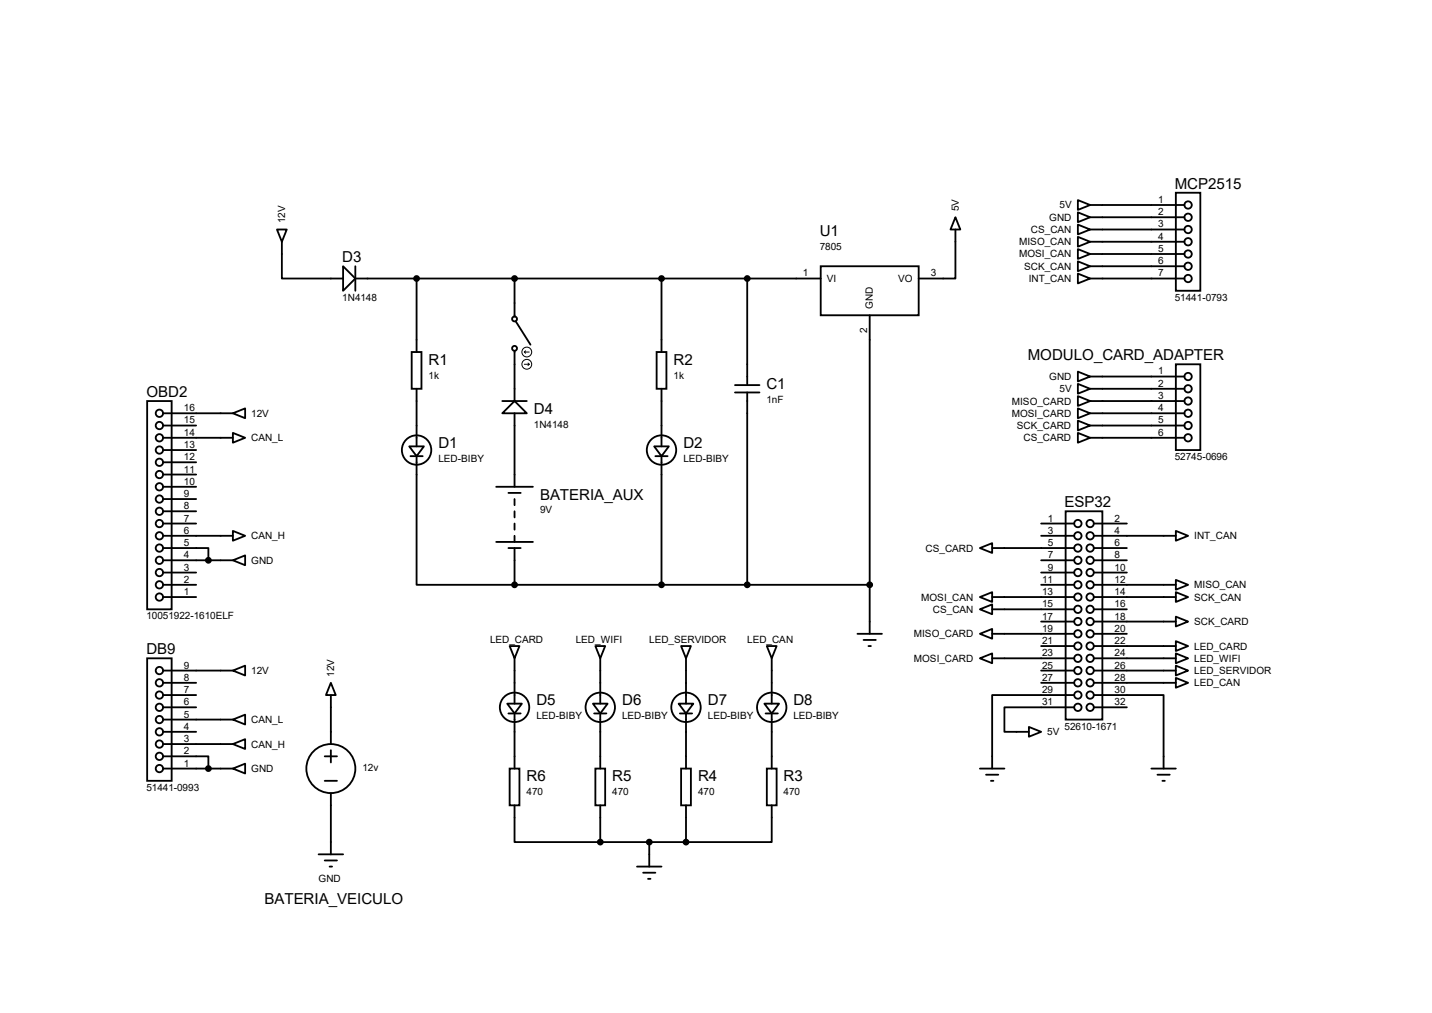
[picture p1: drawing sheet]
<svg xmlns="http://www.w3.org/2000/svg" width="297mm" height="210mm" viewBox="0 0 297 210" stroke-linecap="round" stroke-linejoin="round" font-family="sans-serif">
<g fill="none" stroke="#000" stroke-width=".38">
<path d="M243.9 40h5.1v20.3h-5.1zM57.4 47.6h2.1l-1 2.5zM58.5 50.1v7.6h12.7M71.2 55.2l2.5 2.5-2.5 2.6zM73.7 57.7h96.5M73.7 55.2v5.1M86.4 57.7v15.3M106.7 57.7v7.9M137.2 57.7v15.3M155 57.7v22.1M170.2 55.2h20.3v10.2h-20.3zM198.2 45l1 2.6h-2.1z"/>
<path d="M198.2 47.6v10.1h-7.7M223.6 41.5l2.5 1-2.5 1zM223.6 44l2.5 1-2.5 1.1zM223.6 46.6l2.5 1-2.5 1zM223.6 49.1l2.5 1-2.5 1zM223.6 51.6l2.5 1.1-2.5 1zM223.6 54.2l2.5 1-2.5 1zM223.6 56.7l2.5 1-2.5 1.1zM226.1 57.7h19.6M226.1 42.5h19.6M226.1 45h19.6M226.1 47.6h19.6"/>
<path d="M226.1 50.1h19.6M226.1 52.7h19.6M226.1 55.2h19.6M85.4 73h2v7.6h-2zM106.7 72.7v10.4M107 66.6l3 4.9M136.2 73h2v7.6h-2zM152.4 79.8h5.1M180.4 65.4v66M223.6 79.6l2.5 1-2.5 1zM223.6 77l2.5 1.1-2.5 1zM226.1 78.1h19.6"/>
<path d="M243.9 75.5h5.1v17.8h-5.1zM30.5 83.1h5.1v43.2h-5.1zM33.8 85.7h14.5M33.8 90.8h14.5M33.8 88.2h6.9M33.8 98.4h6.9M33.8 95.8h6.9M33.8 93.3h6.9M48.3 85.7l2.5-1v2zM48.3 89.7l2.5 1.1-2.5 1zM84.9 92.5h3l-1.5 2.1zM85.1 94.6h2.6"/>
<path d="M86.4 94.6v26.6h20.3M86.4 80.6v11.9M104.2 83.1h5.1M106.7 83.1l2.6 2.6h-5.1zM106.7 85.7v15.2M135.7 92.5h3l-1.5 2.1zM135.9 94.6h2.6M137.2 80.6v11.9M137.2 94.6v26.6M152.4 81.4h5.1M155 81.4v39.8M223.6 82.1l2.5 1-2.5 1.1z"/>
<path d="M223.6 84.7l2.5 1-2.5 1zM223.6 87.2l2.5 1-2.5 1zM223.6 89.7l2.5 1.1-2.5 1zM226.1 85.7h19.6M226.1 90.8h19.6M226.1 80.6h19.6M226.1 83.1h19.6M226.1 88.2h19.6M33.8 113.6h9.4v2.6M33.8 111.1h14.5M33.8 116.2h14.5M33.8 100.9h6.9"/>
<path d="M33.8 108.5h6.9M33.8 118.7h6.9M33.8 106h6.9M33.8 103.5h6.9M48.3 116.2l2.5-1.1v2.1zM48.3 110.1l2.5 1-2.5 1zM102.9 100.9h7.6M102.9 112.4h7.6M105.5 113.6h2.5M105.5 102.2h2.5M106.7 103.5v1.2M106.7 106v1.3"/>
<path d="M106.7 108.5v1.3M106.7 111.1v1.3M106.7 113.6v7.6M203.2 113.6l2.6-1v2zM205.8 113.6h17M215.9 111.1h6.9M215.9 116.2h6.9M215.9 108.5h6.9M215.9 118.7h6.9M221 106h7.6v43.2h-7.6zM226.9 111.1h17M226.9 116.2h6.8"/>
<path d="M226.9 113.6h6.8M226.9 108.5h6.8M226.9 118.7h6.8M243.9 110.1l2.5 1-2.5 1zM30.5 136.5h5.1v25.4h-5.1zM33.8 121.2h6.9M33.8 123.8h6.9M33.8 139h14.5M48.3 139l2.5-1v2zM105.7 133.9h2l-1 2.6zM106.7 136.5v9.4M106.7 121.2h73.7"/>
<path d="M123.5 133.9h2l-1 2.6zM124.5 136.5v9.4M141.3 133.9h2l-1 2.6zM142.3 136.5v9.4M159 133.9h2.1l-1 2.6zM160.1 136.5v9.4M177.8 131.4h5.1M179.1 132.7h2.6M180.1 133.9h.5M203.2 126.3l2.6-1v2zM203.2 123.8l2.6-1v2zM203.2 136.5l2.6-1v2z"/>
<path d="M203.2 131.4l2.6-1v2zM205.8 126.3h17M205.8 123.8h17M205.8 136.5h17M205.8 131.4h17M215.9 121.2h6.9M215.9 128.9h6.9M215.9 133.9h6.9M215.9 139h6.9M226.9 121.2h17M226.9 126.3h6.8M226.9 123.8h17"/>
<path d="M226.9 128.9h17M226.9 136.5h17M226.9 131.4h6.8M226.9 133.9h17M226.9 139h17M243.9 120.2l2.5 1-2.5 1.1zM243.9 122.8l2.5 1-2.5 1zM243.9 127.8l2.5 1.1-2.5 1zM243.9 132.9l2.5 1-2.5 1.1zM243.9 135.5l2.5 1-2.5 1zM243.9 138l2.5 1-2.5 1zM33.8 156.8h9.4v2.5"/>
<path d="M33.8 141.6h6.9M33.8 154.3h14.5M33.8 149.2h14.5M33.8 159.3h14.5M33.8 144.1h6.9M33.8 146.6h6.9M33.8 151.7h6.9M48.3 154.3l2.5-1.1v2.1zM48.3 149.2l2.5-1v2zM48.3 159.3l2.5-1v2.1zM67.4 156.8h2.5M68.6 141.6l1 2.5h-2z"/>
<path d="M68.6 144.1v10.2M68.6 155.5v2.6M105.2 145.9h3l-1.5 2zM105.5 147.9h2.5M105.7 159.3h2v7.7h-2zM106.7 147.9v11.4M123 145.9h3l-1.5 2zM123.2 147.9h2.6M123.5 159.3h2v7.7h-2zM124.5 147.9v11.4M140.8 145.9h3l-1.5 2zM141 147.9h2.6"/>
<path d="M141.3 159.3h2v7.7h-2zM142.3 147.9v11.4M158.5 145.9h3.1l-1.5 2zM158.8 147.9h2.5M159 159.3h2.1v7.7h-2.1zM160.1 147.9v11.4M203.2 159.3h5.1M213.4 150.7l2.5 1-2.5 1zM215.9 141.6h6.9M222.8 144.1h-17v15.2M222.8 146.6h-14.5v5.1h5.1M226.9 144.1h14.4v15.2"/>
<path d="M226.9 141.6h17M226.9 146.6h6.8M238.8 159.3h5.1M243.9 140.5l2.5 1.1-2.5 1zM66.1 177.1h5.1M67.4 161.9h2.5M67.4 178.4h2.5M68.4 179.7h.5M68.6 164.4v12.7M106.7 167v7.6h17.8M124.5 167v7.6M124.5 174.6h17.8"/>
<path d="M132.1 179.7h5.1M134.7 174.6v5.1M142.3 167v7.6M160.1 167v7.6h-17.8M204.5 160.6h2.6M205.5 161.9h.5M240.1 160.6h2.5M241.1 161.9h.5M133.4 180.9h2.5M134.4 182.2h.5"/>
<circle cx="246.4" cy="47.6" r=".76"/>
<circle cx="246.4" cy="42.5" r=".76"/>
<circle cx="246.4" cy="52.7" r=".76"/>
<circle cx="246.4" cy="57.7" r=".76"/>
<circle cx="246.4" cy="55.2" r=".76"/>
<circle cx="246.4" cy="50.1" r=".76"/>
<circle cx="246.4" cy="45" r=".76"/>
<circle cx="106.7" cy="72.2" r=".51"/>
<circle cx="106.7" cy="66.1" r=".51"/>
<circle cx="246.4" cy="78.1" r=".76"/>
<circle cx="33.1" cy="85.7" r=".76"/>
<circle cx="33.1" cy="88.2" r=".76"/>
<circle cx="33.1" cy="90.8" r=".76"/>
<circle cx="33.1" cy="98.4" r=".76"/>
<circle cx="33.1" cy="95.8" r=".76"/>
<circle cx="33.1" cy="93.3" r=".76"/>
<circle cx="86.4" cy="93.3" r="3"/>
<circle cx="137.2" cy="93.3" r="3"/>
<circle cx="246.4" cy="88.2" r=".76"/>
<circle cx="246.4" cy="90.8" r=".76"/>
<circle cx="246.4" cy="85.7" r=".76"/>
<circle cx="246.4" cy="80.6" r=".76"/>
<circle cx="246.4" cy="83.1" r=".76"/>
<circle cx="33.1" cy="118.7" r=".76"/>
<circle cx="33.1" cy="108.5" r=".76"/>
<circle cx="33.1" cy="100.9" r=".76"/>
<circle cx="33.1" cy="113.6" r=".76"/>
<circle cx="33.1" cy="116.2" r=".76"/>
<circle cx="33.1" cy="103.5" r=".76"/>
<circle cx="33.1" cy="106" r=".76"/>
<circle cx="33.1" cy="111.1" r=".76"/>
<circle cx="223.6" cy="113.6" r=".76"/>
<circle cx="223.6" cy="118.7" r=".76"/>
<circle cx="223.6" cy="108.5" r=".76"/>
<circle cx="223.6" cy="111.1" r=".76"/>
<circle cx="223.6" cy="116.2" r=".76"/>
<circle cx="226.1" cy="108.5" r=".76"/>
<circle cx="226.1" cy="111.1" r=".76"/>
<circle cx="226.1" cy="116.2" r=".76"/>
<circle cx="226.1" cy="113.6" r=".76"/>
<circle cx="226.1" cy="118.7" r=".76"/>
<circle cx="33.1" cy="123.8" r=".76"/>
<circle cx="33.1" cy="139" r=".76"/>
<circle cx="33.1" cy="121.2" r=".76"/>
<circle cx="223.6" cy="126.3" r=".76"/>
<circle cx="223.6" cy="136.5" r=".76"/>
<circle cx="223.6" cy="131.4" r=".76"/>
<circle cx="223.6" cy="121.2" r=".76"/>
<circle cx="223.6" cy="123.8" r=".76"/>
<circle cx="223.6" cy="128.9" r=".76"/>
<circle cx="223.6" cy="139" r=".76"/>
<circle cx="223.6" cy="133.9" r=".76"/>
<circle cx="226.1" cy="123.8" r=".76"/>
<circle cx="226.1" cy="126.3" r=".76"/>
<circle cx="226.1" cy="128.9" r=".76"/>
<circle cx="226.1" cy="139" r=".76"/>
<circle cx="226.1" cy="131.4" r=".76"/>
<circle cx="226.1" cy="133.9" r=".76"/>
<circle cx="226.1" cy="136.5" r=".76"/>
<circle cx="226.1" cy="121.2" r=".76"/>
<circle cx="33.1" cy="159.3" r=".76"/>
<circle cx="33.1" cy="151.7" r=".76"/>
<circle cx="33.1" cy="156.8" r=".76"/>
<circle cx="33.1" cy="146.6" r=".76"/>
<circle cx="33.1" cy="149.2" r=".76"/>
<circle cx="33.1" cy="144.1" r=".76"/>
<circle cx="33.1" cy="154.3" r=".76"/>
<circle cx="33.1" cy="141.6" r=".76"/>
<circle cx="68.6" cy="159.3" r="5.1"/>
<circle cx="106.7" cy="146.6" r="3"/>
<circle cx="124.5" cy="146.6" r="3"/>
<circle cx="142.3" cy="146.6" r="3"/>
<circle cx="160.1" cy="146.6" r="3"/>
<circle cx="223.6" cy="141.6" r=".76"/>
<circle cx="223.6" cy="144.1" r=".76"/>
<circle cx="223.6" cy="146.6" r=".76"/>
<circle cx="226.1" cy="144.1" r=".76"/>
<circle cx="226.1" cy="146.6" r=".76"/>
<circle cx="226.1" cy="141.6" r=".76"/>
</g>
<g fill="#000" stroke="#000" stroke-width=".38">
<circle cx="86.4" cy="57.7" r=".51"/>
<circle cx="106.7" cy="57.7" r=".51"/>
<circle cx="137.2" cy="57.7" r=".51"/>
<circle cx="155" cy="57.7" r=".51"/>
<circle cx="43.2" cy="116.2" r=".51"/>
<circle cx="106.7" cy="121.2" r=".51"/>
<circle cx="137.2" cy="121.2" r=".51"/>
<circle cx="155" cy="121.2" r=".51"/>
<circle cx="180.4" cy="121.2" r=".51"/>
<circle cx="43.2" cy="159.3" r=".51"/>
<circle cx="124.5" cy="174.6" r=".51"/>
<circle cx="134.7" cy="174.6" r=".51"/>
<circle cx="142.3" cy="174.6" r=".51"/>
</g>
<g fill="none" stroke="#000" stroke-width=".21">
<path d="M108.8 73l.2 .2M108.8 73h1M108.8 75.5h1M109 72.7l-.2 .3M109.5 75.3l.3 .2M109.8 75.5l-.3 .3"/>
<circle cx="109.3" cy="73" r="1.02"/>
<circle cx="109.3" cy="75.5" r="1.02"/>
</g>
<g font-size="3.1">
<text x="243.7" y="39.1">MCP2515</text>
<text x="170" y="49">U1</text>
<text x="71" y="54.4">D3</text>
<text x="88.9" y="75.6">R1</text>
<text x="139.7" y="75.6">R2</text>
<text x="213.2" y="74.7">MODULO_CARD_ADAPTER</text>
<text x="30.4" y="82.3">OBD2</text>
<text x="159" y="80.7">C1</text>
<text x="110.7" y="85.8">D4</text>
<text x="90.9" y="92.9">D1</text>
<text x="141.7" y="92.9">D2</text>
<text x="112" y="103.6">BATERIA_AUX</text>
<text x="220.8" y="105.1">ESP32</text>
<text x="30.4" y="135.6">DB9</text>
<text x="111.3" y="146.2">D5</text>
<text x="129" y="146.2">D6</text>
<text x="146.8" y="146.2">D7</text>
<text x="164.5" y="146.2">D8</text>
<text x="109.2" y="162">R6</text>
<text x="127" y="162">R5</text>
<text x="144.8" y="162">R4</text>
<text x="162.5" y="162">R3</text>
<text x="54.9" y="187.4">BATERIA_VEICULO</text>
</g>
<g font-size="2.1">
<text x="59.1" y="46.3" transform="rotate(-90 59.1 46.3)">12V</text>
<text x="198.8" y="43.8" transform="rotate(-90 198.8 43.8)">5V</text>
<text x="217.6" y="45.8">GND</text>
<text x="219.8" y="43.2">5V</text>
<text x="240.2" y="42.1">1</text>
<text x="240.2" y="44.6">2</text>
<text x="240.2" y="47.2">3</text>
<text x="170" y="51.9">7805</text>
<text x="211.4" y="50.8">MISO_CAN</text>
<text x="211.4" y="53.4">MOSI_CAN</text>
<text x="213.8" y="48.3">CS_CAN</text>
<text x="240.2" y="49.7">4</text>
<text x="240.2" y="52.2">5</text>
<text x="166.5" y="57.3">1</text>
<text x="171.5" y="58.5">VI</text>
<text x="186.3" y="58.5">VO</text>
<text x="193.1" y="57.3">3</text>
<text x="212.4" y="55.9">SCK_CAN</text>
<text x="213.4" y="58.5">INT_CAN</text>
<text x="240.2" y="54.8">6</text>
<text x="240.2" y="57.3">7</text>
<text x="71" y="62.4">1N4148</text>
<text x="181.1" y="64.1" transform="rotate(-90 181.1 64.1)">GND</text>
<text x="243.7" y="62.4">51441-0793</text>
<text x="179.9" y="69" transform="rotate(-90 179.9 69)">2</text>
<text x="240.2" y="77.6">1</text>
<text x="88.9" y="78.5">1k</text>
<text x="139.7" y="78.5">1k</text>
<text x="159" y="83.6">1nF</text>
<text x="209.8" y="83.9">MISO_CARD</text>
<text x="217.6" y="78.8">GND</text>
<text x="219.8" y="81.3">5V</text>
<text x="240.2" y="80.2">2</text>
<text x="240.2" y="82.7">3</text>
<text x="38.1" y="87.8">15</text>
<text x="38.1" y="85.3">16</text>
<text x="52.1" y="86.4">12V</text>
<text x="110.7" y="88.7">1N4148</text>
<text x="209.8" y="86.4">MOSI_CARD</text>
<text x="210.9" y="88.9">SCK_CARD</text>
<text x="240.2" y="85.3">4</text>
<text x="240.2" y="87.8">5</text>
<text x="38.1" y="95.4">12</text>
<text x="38.1" y="92.9">13</text>
<text x="38.1" y="90.3">14</text>
<text x="52.1" y="91.5">CAN_L</text>
<text x="90.9" y="95.8">LED-BIBY</text>
<text x="141.7" y="95.8">LED-BIBY</text>
<text x="212.3" y="91.5">CS_CARD</text>
<text x="240.2" y="90.3">6</text>
<text x="243.7" y="95.4">52745-0696</text>
<text x="38.1" y="100.5">10</text>
<text x="38.1" y="98">11</text>
<text x="38.1" y="105.6">8</text>
<text x="38.1" y="103">9</text>
<text x="112" y="106.4">9V</text>
<text x="38.1" y="113.2">5</text>
<text x="38.1" y="110.7">6</text>
<text x="38.1" y="108.1">7</text>
<text x="52.1" y="111.8">CAN_H</text>
<text x="217.3" y="108.1">1</text>
<text x="217.3" y="110.7">3</text>
<text x="217.3" y="113.2">5</text>
<text x="231.2" y="108.1">2</text>
<text x="231.2" y="110.7">4</text>
<text x="231.2" y="113.2">6</text>
<text x="247.7" y="111.8">INT_CAN</text>
<text x="38.1" y="118.3">3</text>
<text x="38.1" y="115.7">4</text>
<text x="52.1" y="116.9">GND</text>
<text x="192" y="114.3">CS_CARD</text>
<text x="217.3" y="115.7">7</text>
<text x="217.3" y="118.3">9</text>
<text x="231.2" y="115.7">8</text>
<text x="231.2" y="118.3">10</text>
<text x="38.1" y="123.4">1</text>
<text x="38.1" y="120.8">2</text>
<text x="191.1" y="124.5">MOSI_CAN</text>
<text x="216.2" y="120.8">11</text>
<text x="216.2" y="123.4">13</text>
<text x="216.2" y="125.9">15</text>
<text x="231.2" y="120.8">12</text>
<text x="231.2" y="123.4">14</text>
<text x="231.2" y="125.9">16</text>
<text x="247.7" y="122">MISO_CAN</text>
<text x="247.7" y="124.5">SCK_CAN</text>
<text x="30.4" y="128.4">10051922-1610ELF</text>
<text x="193.5" y="127">CS_CAN</text>
<text x="216.2" y="128.4">17</text>
<text x="216.2" y="131">19</text>
<text x="231.2" y="128.4">18</text>
<text x="231.2" y="131">20</text>
<text x="247.7" y="129.6">SCK_CARD</text>
<text x="101.6" y="133.4">LED_CARD</text>
<text x="119.4" y="133.4">LED_WIFI</text>
<text x="134.7" y="133.4">LED_SERVIDOR</text>
<text x="155" y="133.4">LED_CAN</text>
<text x="189.5" y="137.2">MOSI_CARD</text>
<text x="189.5" y="132.1">MISO_CARD</text>
<text x="216.2" y="133.5">21</text>
<text x="216.2" y="136.1">23</text>
<text x="231.2" y="133.5">22</text>
<text x="231.2" y="136.1">24</text>
<text x="247.7" y="134.7">LED_CARD</text>
<text x="247.7" y="137.2">LED_WIFI</text>
<text x="38.1" y="143.7">7</text>
<text x="38.1" y="141.1">8</text>
<text x="38.1" y="138.6">9</text>
<text x="52.1" y="139.7">12V</text>
<text x="69.3" y="140.3" transform="rotate(-90 69.3 140.3)">12V</text>
<text x="216.2" y="138.6">25</text>
<text x="216.2" y="141.1">27</text>
<text x="216.2" y="143.7">29</text>
<text x="231.2" y="138.6">26</text>
<text x="231.2" y="141.1">28</text>
<text x="231.2" y="143.7">30</text>
<text x="247.7" y="139.7">LED_SERVIDOR</text>
<text x="247.7" y="142.3">LED_CAN</text>
<text x="38.1" y="148.8">5</text>
<text x="38.1" y="146.2">6</text>
<text x="52.1" y="149.9">CAN_L</text>
<text x="111.3" y="149.1">LED-BIBY</text>
<text x="129" y="149.1">LED-BIBY</text>
<text x="146.8" y="149.1">LED-BIBY</text>
<text x="164.5" y="149.1">LED-BIBY</text>
<text x="216.2" y="146.2">31</text>
<text x="231.2" y="146.2">32</text>
<text x="38.1" y="153.8">3</text>
<text x="38.1" y="151.3">4</text>
<text x="52.1" y="155">CAN_H</text>
<text x="217.2" y="152.4">5V</text>
<text x="220.8" y="151.3">52610-1671</text>
<text x="38.1" y="158.9">1</text>
<text x="38.1" y="156.4">2</text>
<text x="52.1" y="160.1">GND</text>
<text x="75.2" y="159.8">12v</text>
<text x="30.4" y="164">51441-0993</text>
<text x="109.2" y="164.8">470</text>
<text x="127" y="164.8">470</text>
<text x="144.8" y="164.8">470</text>
<text x="162.5" y="164.8">470</text>
<text x="66.1" y="182.9">GND</text>
</g>
</svg>
